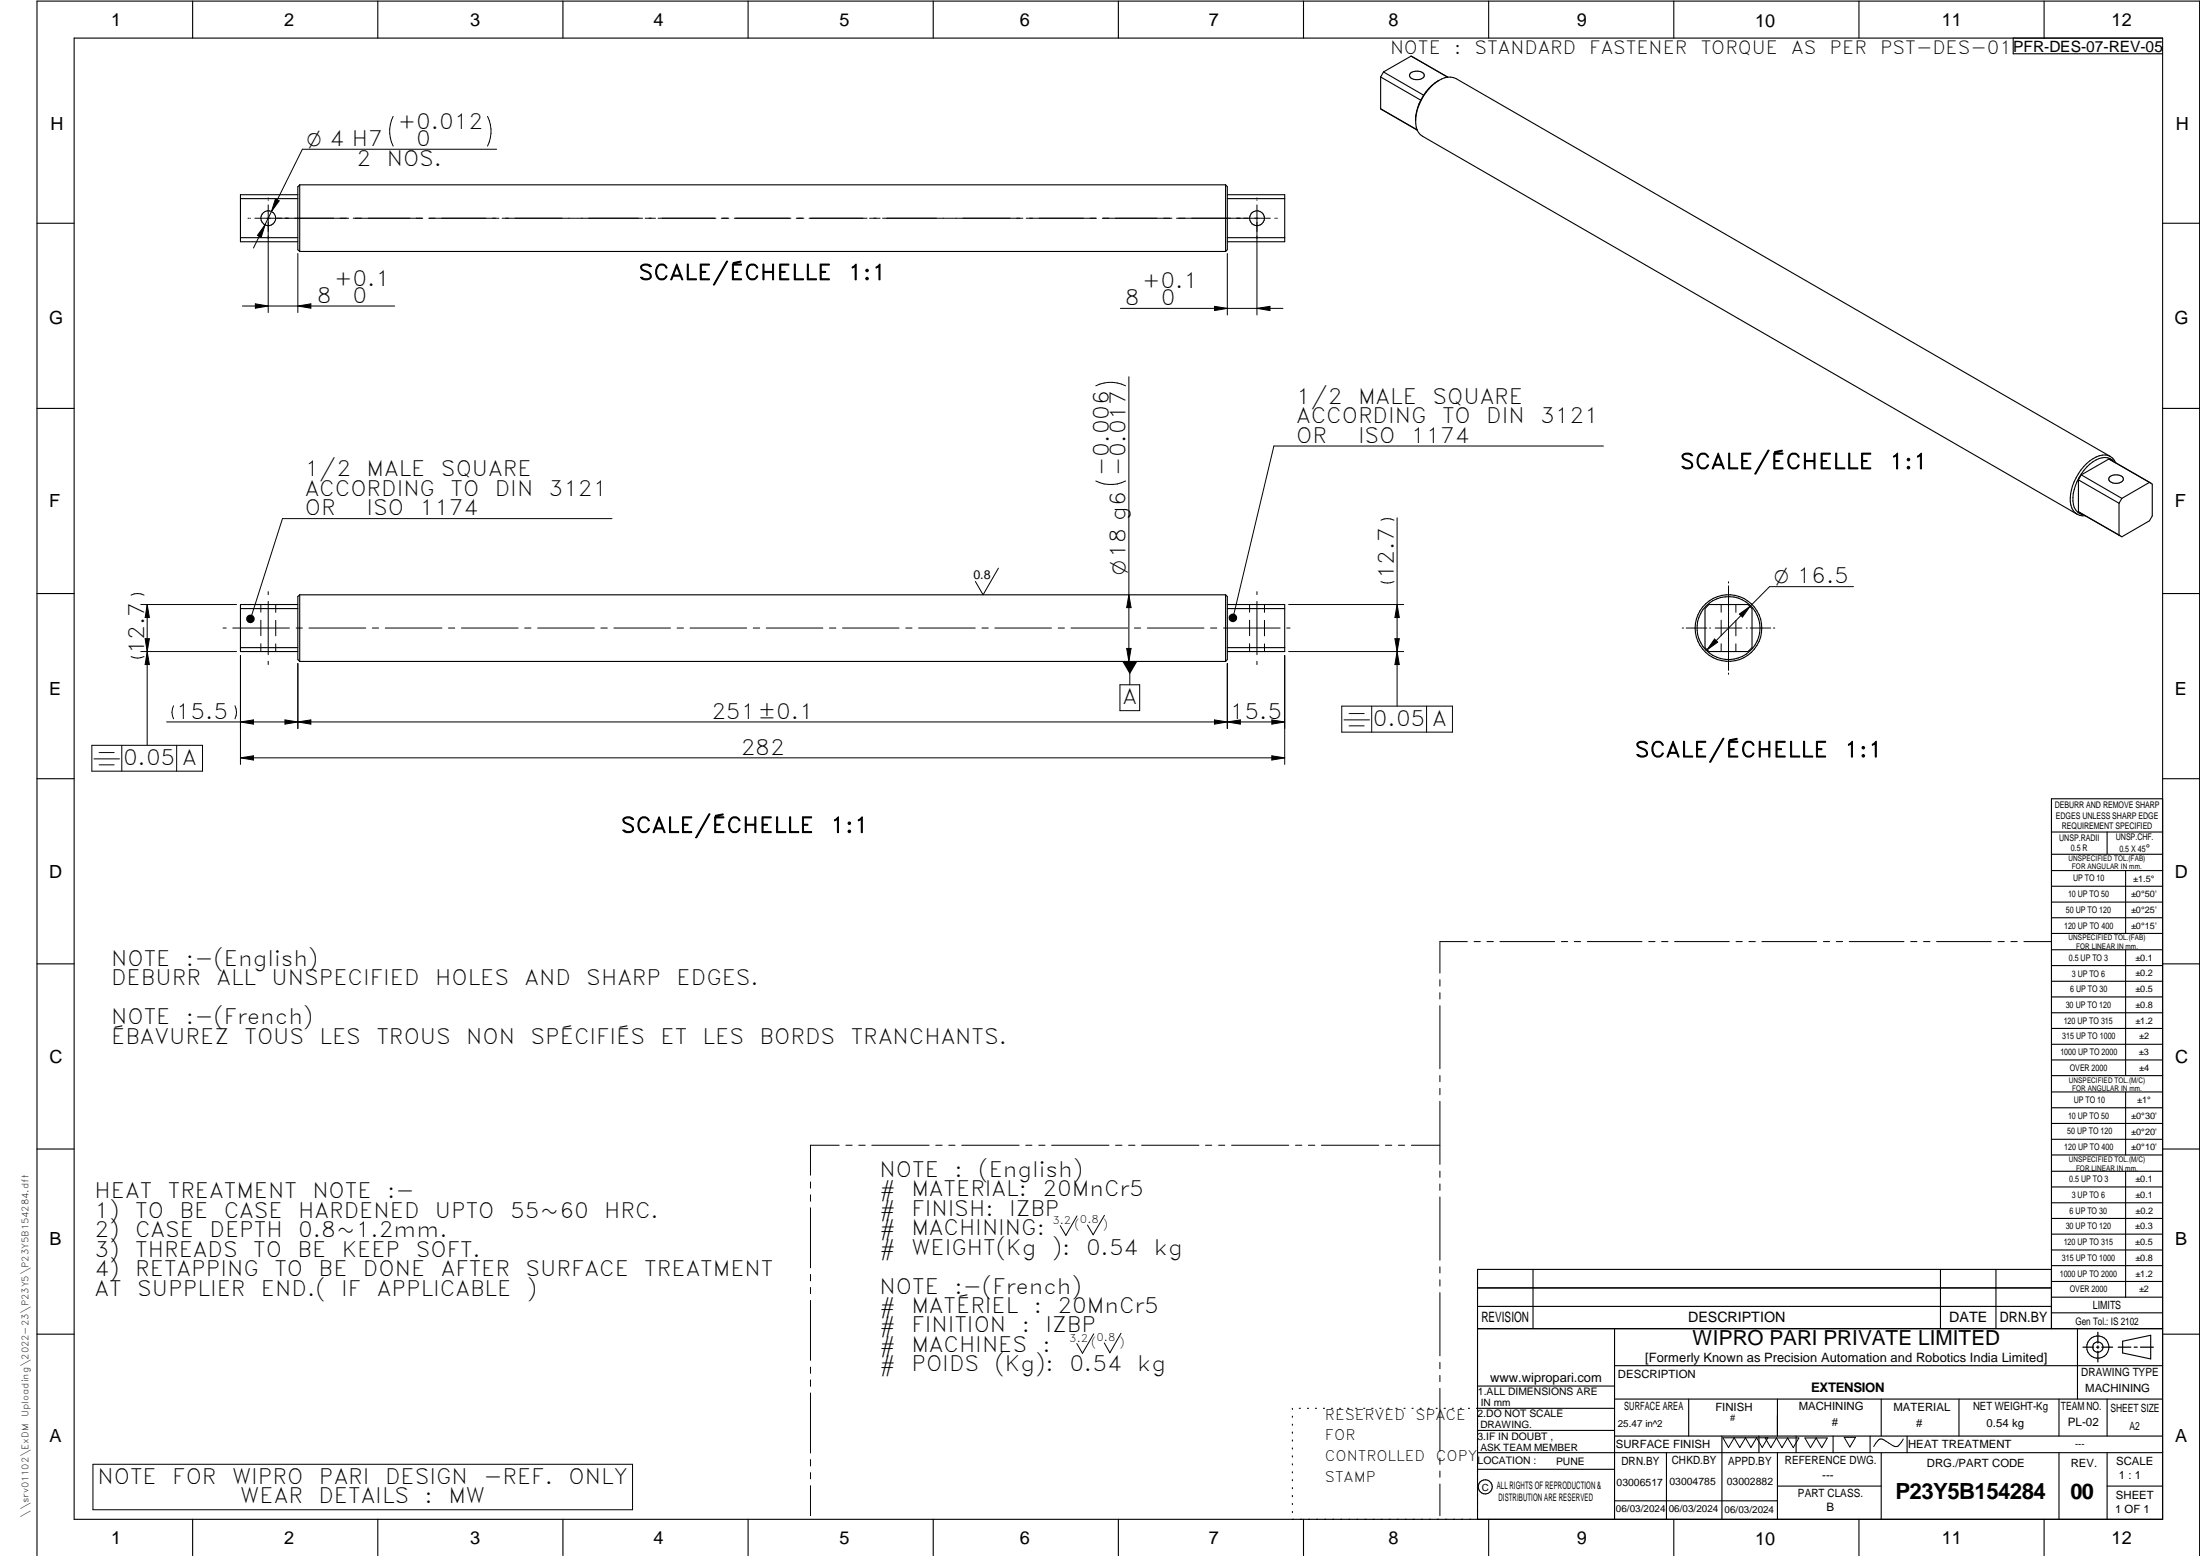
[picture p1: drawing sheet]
<svg xmlns="http://www.w3.org/2000/svg" width="594mm" height="420mm" viewBox="0 0 594 420" stroke-linecap="round" stroke-linejoin="round" font-family="sans-serif">
<g fill="none" stroke="#000" stroke-width=".3">
<path d="M20 10.3h564v400h-564zM52 .3v10M102 .3v10M152 .3v10M202 .3v10M252 .3v10M302 .3v10M352 .3v10M373.6 19.4l-.8 1.4M373.6 19.4l10.8 6.3M380.9 19.7a2.82 2.82 0 0 1 3.6 .3 1.35 1.35 0 0 1-1.6 1.5h-.6a1.3 1.3 0 0 1-1.6-1.5zM381 15.2l9.9 5.6"/>
<path d="M381 15.2l-7.4 4.2M402 .3v10M452 .3v10M502 .3v10M543.6 10.3v4.2h40.4M552 .3v10M372.8 29.4l9.9 5.7M372.8 20.8l10.9 6.3M372.8 20.8v8.6M382.7 35.1l.8 1.3 .6 .4 176.8 102.1M388.6 21.7a13.1 13.1 0 0 0-6.3 11M390.9 20.8a11.9 11.9 0 0 0-8 8.4 9.1 9.1 0 0 0-.2 5.9"/>
<path d="M390.9 20.8h.8l1.4 .4 176.8 102.1M64.9 53.6v11.7h15.5M64.9 53.6h15.5M80.4 52.6h-15.5v1M80.9 49.9v18M80.9 49.9l-.5 .5v17l.5 .5M80.9 49.9h250.1M331 49.9v18M331 49.9l.4 .5v17l-.4 .5M331.4 53.6h15.5M331.4 52.6h15.5v11.6M10 60.3h10"/>
<path d="M64.9 64.2h15.5M80.9 67.9h250.1M331.4 64.2h15.5M346.9 64.2v1.1h-15.5M584 60.3h10M10 110.3h10M584 110.3h10M560.9 138.9l.6 .2 1.6 .2M561.2 129.6v8.6M561.2 138.2l11.4 6.5M561.2 129.6l11 6.3M561.2 138.2l11 6.3"/>
<path d="M562 128.2l-.8 1.4M562 128.2l11 6.4M569.5 124l-7.5 4.2M569.5 124l10.9 6.3M569.5 124l11.3 6.5M569.7 128.7a2.76 2.76 0 0 1 3.6 .3 1.32 1.32 0 0 1-1.6 1.5 1.95 1.95 0 0 1-2.3-1.1zM569.9 123.3a5 5 0 0 0-5.6 1.2 13.4 13.4 0 0 0-5.1 11.9 3.6 3.6 0 0 0 1.7 2.5M569.9 123.3l.6 .4 .8 1.3M570.9 124.7a4 4 0 0 0-5.8 0 12.7 12.7 0 0 0-5.2 11.5 3.3 3.3 0 0 0 2.7 2.8M572.2 135.9v8.6M573 134.6l-.8 1.3M580.4 130.3l-7.4 4.3"/>
<path d="M580.4 130.3l.8 .4v8.6l-.8 1.3-7.4 4.3-.8-.4M10 160.3h10M64.9 174.9h15.5M64.9 164.3h15.5M80.4 163.2h-15.5v12.7h15.5M80.9 160.6l-.5 .5v17l.5 .5M80.9 160.6v18M80.9 178.6h250.1M80.9 160.6h250.1M331 160.6l.4 .5v17l-.4 .5M331 160.6v18M331.4 164.3h15.5"/>
<path d="M331.4 163.2h15.5v11.7M331.4 174.9h15.5M346.9 174.9v1h-15.5M461.5 163.2h10.5l1.1 1.1v10.6l-1.1 1h-10.5l-1.1-1v-10.6zM584 160.3h10M10 210.3h10M584 215.7h-30v143.1M584 210.3h10M554 224.7h30M554 230.7h30M554 235.1h30M554 239.3h30"/>
<path d="M569 224.7v6M574 235.1v17M554 243.6h30M554 247.8h30M554 252.1h30M554 256.5h30M574 256.5v33.9M10 260.3h10M554 260.7h30M554 265h30M554 269.2h30M554 273.5h30"/>
<path d="M554 277.7h30M584 260.3h10M554 282h30M554 286.2h30M554 290.4h30M554 294.9h30M554 299.1h30M574 294.9v17M10 310.3h10M554 303.4h30M554 307.6h30M554 311.9h30"/>
<path d="M554 316.3h30M574 316.3v34M584 310.3h10M554 320.5h30M554 324.8h30M554 329h30M554 333.2h30M554 337.5h30M399 358.8h185M399 352.8h155M399 347.8h155M414 342.8v16"/>
<path d="M436 358.8v51.5M524 342.8v16M539 342.8v16M554 341.8h30M554 346h30M554 350.3h30M554 354.5h30M554 342.8h-155v67.5M561 358.8v19M10 360.3h10M399 374.3h37M436 368.8h148"/>
<path d="M436 377.8h148M456 377.8v10M480 377.8v10M508 377.8v10M529 377.8v10M556 377.8v10M569 377.8v10M573.2 362.2l7.6-1.6v6.3l-7.6-1.6zM584 360.3h10M349 380.3v.3M349 382.4v.3M349 384.6v.3"/>
<path d="M349 386.7v.3M349 388.8v.3M349 391v.3M349 393.1v.3M349 395.3v.3M349 397.4v.3M349 399.5v.3M350.9 380.3h.2M353.1 380.3h.2M355.2 380.3h.3M357.4 380.3h.3M359.6 380.3h.3"/>
<path d="M361.7 380.3h.3M363.9 380.3h.3M366.1 380.3h.3M368.3 380.3h.2M370.4 380.3h.3M372.6 380.3h.3M374.8 380.3h.3M376.9 380.3h.4M379.1 380.3h.3M381.3 380.3h.3M383.4 380.3h.4M385.6 380.3h.3"/>
<path d="M387.8 380.3h.3M390 380.3h.3M392.2 380.3h.3M394.3 380.3h.3M396.5 380.3h.3M398.7 380.3h37.3M399 386.2h37M399 396.7h37M436 387.8h148M450 392.3v18M465 387.8v22.5M475 387.8v4.5"/>
<path d="M480 392.3v18M485 387.8v4.5M495 387.8v4.5M505 387.8v4.5M508 392.3v18M515 387.8v4.5M556 392.3v18M569 392.3v18M584 392.3h-185M52 410.3v9.7M102 410.3v9.7M152 410.3v9.7"/>
<path d="M202 410.3v9.7M252 410.3v9.7M302 410.3v9.7M349 401.7v.3M349 403.8v.4M349 406v.3M349 408.1v.3M352 410.3v9.7M402 410.3v9.7M436 405.3h44M452 410.3v9.7M480 401.3h28"/>
<path d="M502 410.3v9.7M552 410.3v9.7M569 401.3h15M10 420v-419.7h584v419.7"/>
<circle cx="72.5" cy="58.9" r="2"/>
<circle cx="339.4" cy="58.9" r="2.01"/>
<circle cx="466.8" cy="169.6" r="8.5"/>
<circle cx="466.8" cy="169.6" r="9"/>
<circle cx="566.5" cy="363.8" r="2.99"/>
<circle cx="566.5" cy="363.7" r="1.41"/>
<circle cx="401.1" cy="401.5" r="1.9"/>
</g>
<path d="M566.5 359.7v3M562.5 363.8h2.9M566.1 363.8h.7M566.5 363.4v.7M566.5 364.9v2.8M567.6 363.8h2.9M572 363.8h3.4M576.3 363.8h.8M578 363.8h3.5" fill="none" stroke="#000" stroke-width=".34"/>
<g fill="none" stroke="#000" stroke-width=".27">
<path d="M106.2 31.4a9 9 0 0 0 0 8.1M131.6 31.4a9 9 0 0 1 0 8.1M67 58.9h.2M67.5 58.9h.1M72.4 55.3v29.1M72.4 53.4v.2M72.4 53.9v.2M73.3 57.1l-4.9 9.9M74.4 53.7l1 .5-2.1 2.9zM94.1 58.9h-25.3M95.4 58.9h18.8M115.8 58.9h18.9"/>
<path d="M134.1 40.3h-52.4l-8.4 16.8M135.6 58.9h19.7M155.4 58.9h18.1M174.2 58.9h2.8M177.7 58.9h15.6M194.8 58.9h2M198.3 58.9h15.3M215 58.9h2.1M218.5 58.9h15.6M234.8 58.9h2.9M238.3 58.9h18.1M256.5 58.9h19.7"/>
<path d="M277.1 58.9h19M297.7 58.9h18.8M317.7 58.9h25.3M339.4 53.4v.2M339.4 53.9v.2M339.4 55.3v29.7M344.2 58.9h.2M344.7 58.9h.2M71.6 60.7l-1.1 3.4-1-.5zM80.4 68.5v15.9M331.4 68.5v16.5M65.4 82.6h41.2"/>
<path d="M69 82l3.4 .6-3.4 .6zM80.4 82.6l3.5-.6v1.2zM302.5 83.3h43.9M327.9 82.7l3.5 .6-3.5 .6zM339.4 83.3l3.5-.6v1.2zM303.9 104.2a9 9 0 0 0-8 0M304.8 101.7v76.9M303.9 129.9a9 9 0 0 1-8 0M377.3 139.8v50.9M433 120.4h-89l-11.1 46.4M72.4 159.8v.8M165.3 140h-89l-8.7 27.1"/>
<path d="M269.6 153.4l-4.1 7.2-2.1-3.6M339.4 159.8v.8M372.9 140.5a3.9 3.9 0 0 1 3.5 0M372.9 157.1a4.2 4.2 0 0 0 3.5 0M466.8 157.1v.3M466.8 158.2v22.8M500.5 158.4h-22.6l-5.3 5.3M35.4 160.7a3.9 3.9 0 0 1 3.5 0M35.4 177.3a3.9 3.9 0 0 0 3.5 0M38 163.2h25.9M38 175.9h25.9M39.2 172.5h1.1l-.6 3.4z"/>
<path d="M39.7 163.2l.6 3.6h-1.1zM39.7 163.2v38.1M39.7 175.9l.6 3.6h-1.1zM60.2 169.6h.9M62.9 169.6h15.2M64.9 177v29.4M70.4 163.2v2.1M70.4 167.5v4.2M70.4 173.8v2.1M72.4 162.4v14.4M72.4 178.6v.9M74.5 163.2v2.2"/>
<path d="M74.5 167.5v4.2M74.5 173.9v2M80 169.6h1.7M80.4 179.2v17.5M83.4 169.6h15.4M100.5 169.6h1.7M104 169.6h15.3M121.1 169.6h1.7M124.6 169.6h15.3M141.7 169.6h1.7M145.2 169.6h15.3M162.3 169.6h1.7"/>
<path d="M165.8 169.6h15.3M182.8 169.6h1.8M186.3 169.6h15.3M203.4 169.6h1.7M206.9 169.6h15.3M224 169.6h1.7M227.5 169.6h15.3M244.6 169.6h1.7M248.1 169.6h15.2M265.2 169.6h1.7M268.6 169.6h15.3M285.7 169.6h1.7"/>
<path d="M289.2 169.6h15.3M304.2 175.1h1.2l-.6 3.5zM304.8 160.6l.6 3.5h-1.2zM305.1 178.6v6.3M306.3 169.6h1.7M309.8 169.6h15.3M326.9 169.6h1.7M330.4 169.6h15.3M331.4 179.2v17.5M337.4 163.2v2.1M337.4 167.5v4.2M337.4 173.8v2.1"/>
<path d="M339.4 162.4v14.4M339.4 178.6v.9M341.5 163.2v2.2M341.5 167.5v4.2M341.5 173.9v2M346.9 177v29.4M347.5 169.6h.9M348 163.2h31M348 175.9h31M376.7 172.5h1.2l-.6 3.4zM377.3 175.9l.6 3.6h-1.2zM377.3 163.2l.6 3.6h-1.2z"/>
<path d="M454.3 169.6h.3M455.3 169.6h5.6M461.6 169.6h.3M463 172.6l.8 .8-2.8 2.1zM463.2 169.6h7.2M464.8 163.2v2.1M464.8 167.5v4.2M464.8 173.8v2.1M468.8 163.2v2.2M468.8 167.5v4.2M468.8 173.9v2M469.7 165.8l2.9-2.1-2.1 2.9z"/>
<path d="M471.5 169.6h.3M472.6 163.7l-11.6 11.8M472.6 169.6h5.5M478.9 169.6h.3M45 194.9h301.9M46.9 190.6a3.9 3.9 0 0 0 0 3.5M63.5 190.6a3.9 3.9 0 0 1 0 3.5M64.9 194.9l3.5-.5v1.1zM77 194.4l3.4 .5-3.4 .6zM80.4 194.9l3.5-.5v1.1zM302.4 184.9h5.4v7h-5.4zM327.9 194.4l3.5 .5-3.5 .6z"/>
<path d="M331.4 194.9l3.5-.5v1.1zM343.4 194.4l3.5 .5-3.5 .6zM362.3 190.7h29.9v7h-29.9zM370.4 190.7v7M385.2 190.7v7M466.8 181.7v.4M24.8 201.3h29.9v6.9h-29.9zM32.9 201.3v6.9M47.7 201.3v6.9M64.9 204.6l3.5-.5v1.1zM64.9 204.6h282M343.4 204.1l3.5 .5-3.5 .6z"/>
<path d="M396.2 254.3h-7.4v8.5M398.1 254.3h1.6M401.5 254.3h1.8M405 254.3h14.8M421.6 254.3h1.7M425.1 254.3h1.7M428.6 254.3h14.8M445.2 254.3h1.7M448.7 254.3h1.7M452.2 254.3h14.8M468.8 254.3h1.7M472.3 254.3h1.7"/>
<path d="M475.8 254.3h14.8M492.4 254.3h1.7M495.8 254.3h1.8M499.4 254.3h14.7M516 254.3h1.6M519.4 254.3h1.8M522.9 254.3h14.8M539.5 254.3h1.7M543 254.3h1.7M546.5 254.3h7.4M388.8 264.5v1.8M388.8 268.1v1.6"/>
<path d="M388.8 271.6v17M388.8 290.4v1.7M388.8 293.9v1.7M388.8 297.4v17M218.9 319.2v1.6M226.6 309.2h-7.7v8.1M228.4 309.2h1.7M231.9 309.2h1.7M235.4 309.2h15.5M252.7 309.2h1.7M256.2 309.2h1.7M259.7 309.2h15.5"/>
<path d="M277 309.2h1.7M280.5 309.2h1.7M284 309.2h15.5M301.2 309.2h1.8M304.8 309.2h1.7M308.3 309.2h15.5M325.5 309.2h1.7M329.1 309.2h1.6M332.6 309.2h15.4M349.8 309.2h1.7M353.3 309.2h1.7M356.8 309.2h15.5"/>
<path d="M374.1 309.2h1.7M377.6 309.2h1.7M381.1 309.2h7.7M388.8 316.2v1.7M388.8 319.7v1.7M218.9 322.6v1.8M218.9 326.1v16.2M290.8 328.3l-3 5.3-1.5-2.6M298.2 328.2l-3 5.2-1.5-2.6M388.8 323.2v17.1M218.9 344.1v1.8M218.9 347.6v1.7"/>
<path d="M218.9 351.2v16.1M388.8 342.1v1.6M388.8 345.6v1.7M388.8 349v17.1M218.9 369.1v1.7M218.9 372.6v1.8M218.9 376.1v16.2M295.4 360.2l-3.1 5.2-1.5-2.6M302.7 360l-3 5.3-1.5-2.7M388.8 367.9v1.7M388.8 371.4v1.7M388.8 374.9v17"/>
<path d="M25.1 395.4h145.7v12.3h-145.7zM218.9 394.1v1.8M218.9 397.6v1.7M388.8 393.7v1.7M388.8 397.2v1.7M465.2 388.2h12.2l-1.5 2.7-1.6-2.7-1.5 2.7-1.5-2.7-1.5 2.7-1.5-2.7-1.5 2.7zM476.7 388.3h9.1l-1.6 2.6-1.5-2.6-1.5 2.6-1.5-2.6-1.5 2.6zM487.4 388.3h6l-1.5 2.6-1.5-2.6-1.5 2.6zM498 388.1h3.1l-1.6 2.6zM514 388.6l-1.1 1.5a1.2 1.2 0 0 1-1.8 .3l-1.8-1.2a1.55 1.55 0 0 0-1.6-.6 1.55 1.55 0 0 0-1.2 1.1l-.5 .9M218.9 401.2v8.1M388.8 400.7v8.6"/>
</g>
<g fill="#000">
<path d="M74.4 53.7l1 .5-2.1 2.9zM71.6 60.7l-1.1 3.4-1-.5zM69 82l3.4 .6-3.4 .6zM80.4 82.6l3.5-.6v1.2zM327.9 82.7l3.5 .6-3.5 .6zM339.4 83.3l3.5-.6v1.2zM39.7 163.2l.6 3.6h-1.1zM39.2 172.5h1.1l-.6 3.4zM39.7 175.9l.6 3.6h-1.1zM304.8 160.6l.6 3.5h-1.2zM304.2 175.1h1.2l-.6 3.5zM303.1 178.6h4l-2 3.5z"/>
<path d="M377.3 163.2l.6 3.6h-1.2zM376.7 172.5h1.2l-.6 3.4zM377.3 175.9l.6 3.6h-1.2zM463 172.6l.8 .8-2.8 2.1zM469.7 165.8l2.9-2.1-2.1 2.9zM64.9 194.9l3.5-.5v1.1zM77 194.4l3.4 .5-3.4 .6zM80.4 194.9l3.5-.5v1.1zM327.9 194.4l3.5 .5-3.5 .6zM331.4 194.9l3.5-.5v1.1zM343.4 194.4l3.5 .5-3.5 .6zM64.9 204.6l3.5-.5v1.1z"/>
<path d="M343.4 204.1l3.5 .5-3.5 .6z"/>
<circle cx="67.6" cy="167.1" r="1.17"/>
<circle cx="332.9" cy="166.8" r="1.16"/>
</g>
<text font-size="6" x="511.8" y="404.8">P23Y5B154284</text>
<text font-size="5.9" x="559.1" y="404.7">00</text>
<g font-size="5.7">
<text x="107.4" y="34.9">+0.012</text>
<text x="112.3" y="39.5">0</text>
<text x="96.3" y="44.7">2</text>
<text x="104.4" y="44.7">NOS.</text>
<text x="90.2" y="77.2">+0.1</text>
<text x="172.4" y="75.6">SCALE/ÉCHELLE</text>
<text x="229" y="75.6">1:1</text>
<text x="308.4" y="77.9">+0.1</text>
<text x="85.6" y="81.8">8</text>
<text x="95.2" y="81.8">0</text>
<text x="303.8" y="82.4">8</text>
<text x="313.4" y="82.4">0</text>
<text x="350" y="109.1">1/2</text>
<text x="366.7" y="109.1">MALE</text>
<text x="386.8" y="109.1">SQUARE</text>
<text x="350" y="114.3">ACCORDING</text>
<text x="350" y="119.5">OR</text>
<text x="366.7" y="119.5">ISO</text>
<text x="381" y="119.5">1174</text>
<text x="389.4" y="114.3">TO</text>
<text x="401.3" y="114.3">DIN</text>
<text x="415.9" y="114.3">3121</text>
<text x="82.3" y="128.7">1/2</text>
<text x="99" y="128.7">MALE</text>
<text x="119.1" y="128.7">SQUARE</text>
<text x="299.4" y="128.7" transform="rotate(-90 299.4 128.7)">-0.006</text>
<text x="303.9" y="128.7" transform="rotate(-90 303.9 128.7)">-0.017</text>
<text x="453.6" y="126.6">SCALE/ÉCHELLE</text>
<text x="510.2" y="126.6">1:1</text>
<text x="82.3" y="133.9">ACCORDING</text>
<text x="121.7" y="133.9">TO</text>
<text x="133.6" y="133.9">DIN</text>
<text x="148.1" y="133.9">3121</text>
<text x="82.3" y="139.1">OR</text>
<text x="99" y="139.1">ISO</text>
<text x="113.3" y="139.1">1174</text>
<text x="376.4" y="156.4" transform="rotate(-90 376.4 156.4)">12.7</text>
<text x="38.9" y="176.7" transform="rotate(-90 38.9 176.7)">12.7</text>
<text x="303.1" y="190.2">A</text>
<text x="47.5" y="194.1">15.5</text>
<text x="192.1" y="194.1">251±0.1</text>
<text x="332.1" y="194.1">15.5</text>
<text x="370.7" y="195.9">0.05 A</text>
<text x="200" y="203.8">282</text>
<text x="33.2" y="206.5">0.05 A</text>
<text x="441.4" y="204.4">SCALE/ÉCHELLE</text>
<text x="498" y="204.4">1:1</text>
<text x="167.6" y="224.8">SCALE/ÉCHELLE</text>
<text x="224.2" y="224.8">1:1</text>
<text x="30" y="260.8">NOTE</text>
<text x="50.2" y="260.8">:-(English)</text>
<text x="30" y="266.1">DEBURR</text>
<text x="58.5" y="266.1">ALL</text>
<text x="73.4" y="266.1">UNSPECIFIED</text>
<text x="117.5" y="266.1">HOLES</text>
<text x="141.7" y="266.1">AND</text>
<text x="158.3" y="266.1">SHARP</text>
<text x="182.7" y="266.1">EDGES.</text>
<text x="30" y="276.6">NOTE</text>
<text x="30" y="281.8">ÉBAVUREZ</text>
<text x="50.2" y="276.6">:-(French)</text>
<text x="66" y="281.8">TOUS</text>
<text x="86.3" y="281.8">LES</text>
<text x="101.6" y="281.8">TROUS</text>
<text x="125.9" y="281.8">NON</text>
<text x="143.3" y="281.8">SPÉCIFIÉS</text>
<text x="178.4" y="281.8">ET</text>
<text x="189.7" y="281.8">LES</text>
<text x="205.1" y="281.8">BORDS</text>
<text x="229.7" y="281.8">TRANCHANTS.</text>
<text x="237.5" y="317.8">NOTE</text>
<text x="257.7" y="317.8">:</text>
<text x="264.1" y="317.8">(English)</text>
<text x="25.6" y="323.6">HEAT</text>
<text x="45.3" y="323.6">TREATMENT</text>
<text x="84.4" y="323.6">NOTE</text>
<text x="104.6" y="323.6">:-</text>
<text x="237.5" y="323">#</text>
<text x="246.1" y="323">MATERIAL:</text>
<text x="281.5" y="323">20MnCr5</text>
<text x="25.6" y="328.8">1)</text>
<text x="36.5" y="328.8">TO</text>
<text x="48.5" y="328.8">BE</text>
<text x="60.4" y="328.8">CASE</text>
<text x="80.5" y="328.8">HARDENED</text>
<text x="117.4" y="328.8">UPTO</text>
<text x="137.8" y="328.8">55~60</text>
<text x="163.2" y="328.8">HRC.</text>
<text x="237.5" y="328.3">#</text>
<text x="246.1" y="328.3">FINISH:</text>
<text x="272.5" y="328.3">IZBP</text>
<text x="25.6" y="334.1">2)</text>
<text x="36.5" y="334.1">CASE</text>
<text x="56.6" y="334.1">DEPTH</text>
<text x="80.5" y="334.1">0.8~1.2mm.</text>
<text x="237.5" y="333.5">#</text>
<text x="246.1" y="333.5">MACHINING:</text>
<text x="25.6" y="339.3">3)</text>
<text x="36.5" y="339.3">THREADS</text>
<text x="68.4" y="339.3">TO</text>
<text x="80.3" y="339.3">BE</text>
<text x="92.3" y="339.3">KEEP</text>
<text x="112.3" y="339.3">SOFT.</text>
<text x="237.5" y="338.8">#</text>
<text x="246.1" y="338.8">WEIGHT(Kg</text>
<text x="284" y="338.8">):</text>
<text x="293.3" y="338.8">0.54</text>
<text x="311.6" y="338.8">kg</text>
<text x="25.6" y="344.6">4)</text>
<text x="36.5" y="344.6">RETAPPING</text>
<text x="74.1" y="344.6">TO</text>
<text x="86" y="344.6">BE</text>
<text x="98" y="344.6">DONE</text>
<text x="119" y="344.6">AFTER</text>
<text x="141.9" y="344.6">SURFACE</text>
<text x="174" y="344.6">TREATMENT</text>
<text x="25.6" y="349.8">AT</text>
<text x="37.1" y="349.8">SUPPLIER</text>
<text x="70.5" y="349.8">END.(</text>
<text x="92.1" y="349.8">IF</text>
<text x="101.7" y="349.8">APPLICABLE</text>
<text x="142.3" y="349.8">)</text>
<text x="237.5" y="349.3">NOTE</text>
<text x="257.7" y="349.3">:-(French)</text>
<text x="237.5" y="354.5">#</text>
<text x="237.5" y="359.8">#</text>
<text x="246.1" y="359.8">FINITION</text>
<text x="246.1" y="354.5">MATÉRIEL</text>
<text x="275.9" y="359.8">:</text>
<text x="279.2" y="354.5">:</text>
<text x="282.3" y="359.8">IZBP</text>
<text x="285.6" y="354.5">20MnCr5</text>
<text x="237.5" y="365">#</text>
<text x="246.1" y="365">MACHINES</text>
<text x="281.5" y="365">:</text>
<text x="237.5" y="370.3">#</text>
<text x="246.1" y="370.3">POIDS</text>
<text x="268.5" y="370.3">(Kg):</text>
<text x="288.8" y="370.3">0.54</text>
<text x="307.1" y="370.3">kg</text>
<text x="26.3" y="400.6">NOTE</text>
<text x="46.5" y="400.6">FOR</text>
<text x="62.7" y="400.6">WIPRO</text>
<text x="86.1" y="400.6">PARI</text>
<text x="104" y="400.6">DESIGN</text>
<text x="130.5" y="400.6">-REF.</text>
<text x="153.5" y="400.6">ONLY</text>
<text x="64.9" y="405.9">WEAR</text>
<text x="86" y="405.9">DETAILS</text>
<text x="114.7" y="405.9">:</text>
<text x="121.1" y="405.9">MW</text>
</g>
<text font-size="5.6" x="457" y="363.2">WIPRO PARI PRIVATE LIMITED</text>
<g font-size="5.4">
<text x="82.8" y="39.5">O 4 H7</text>
<text x="303.9" y="155.3" transform="rotate(-90 303.9 155.3)">O18 g6</text>
<text x="479.1" y="157.5">O 16.5</text>
<text x="362.7" y="195.9">d</text>
<text x="25.2" y="206.5">d</text>
</g>
<g font-size="4.9">
<text x="30" y="6.9">1</text>
<text x="76.7" y="6.9">2</text>
<text x="127" y="6.9">3</text>
<text x="176.5" y="6.9">4</text>
<text x="226.7" y="6.9">5</text>
<text x="275.4" y="6.9">6</text>
<text x="326.4" y="6.9">7</text>
<text x="375" y="6.9">8</text>
<text x="425.8" y="6.9">9</text>
<text x="473.9" y="7.3">10</text>
<text x="524.3" y="6.9">11</text>
<text x="570.2" y="6.9">12</text>
<text x="375.4" y="14.5">NOTE</text>
<text x="392.7" y="14.5">:</text>
<text x="398.2" y="14.5">STANDARD</text>
<text x="429.2" y="14.5">FASTENER</text>
<text x="459.2" y="14.5">TORQUE</text>
<text x="483.7" y="14.5">AS</text>
<text x="494.1" y="14.5">PER</text>
<text x="507.7" y="14.5">PST-DES-01</text>
<text x="13.6" y="35.1">H</text>
<text x="587.6" y="35.1">H</text>
<text x="13.2" y="87.5">G</text>
<text x="587.2" y="87.5">G</text>
<text x="13.2" y="137">F</text>
<text x="587.2" y="137">F</text>
<text x="13.2" y="187.6">E</text>
<text x="587.2" y="187.6">E</text>
<text x="13.2" y="237">D</text>
<text x="587.2" y="237">D</text>
<text x="13.4" y="287.1">C</text>
<text x="587.4" y="287.1">C</text>
<text x="13.4" y="336.2">B</text>
<text x="587.4" y="336.2">B</text>
<text x="13.4" y="389.3">A</text>
<text x="587.4" y="389.3">A</text>
<text x="30" y="416.9">1</text>
<text x="76.7" y="416.9">2</text>
<text x="127" y="416.9">3</text>
<text x="176.5" y="416.9">4</text>
<text x="226.7" y="416.9">5</text>
<text x="275.4" y="416.9">6</text>
<text x="326.4" y="416.9">7</text>
<text x="375" y="416.9">8</text>
<text x="425.8" y="416.9">9</text>
<text x="473.9" y="417.3">10</text>
<text x="524.3" y="416.9">11</text>
<text x="570.2" y="416.9">12</text>
</g>
<text font-size="4.2" x="543.6" y="14">PFR-DES-07-REV-05</text>
<g font-size="3.9">
<text x="400" y="357.1">REVISION</text>
<text x="455.9" y="357.1">DESCRIPTION</text>
<text x="526.4" y="357.1">DATE</text>
<text x="540" y="357.1">DRN.BY</text>
<text x="357.8" y="383.3">RESERVED</text>
<text x="382.3" y="383.3">SPACE</text>
<text x="357.8" y="388.9">FOR</text>
<text x="357.8" y="394.5">CONTROLLED</text>
<text x="387.8" y="394.5">COPY</text>
<text x="357.8" y="400">STAMP</text>
</g>
<text font-size="3.6" x="489.1" y="375.8">EXTENSION</text>
<g font-size="3.5">
<text x="444.3" y="367.7">[Formerly Known as Precision Automation and Robotics India Limited]</text>
<text x="402.4" y="373.3">www.wipropari.com</text>
</g>
<text font-size="3.4" x="262.8" y="156.4">0.8</text>
<g font-size="3.1">
<text x="565.1" y="353.5">LIMITS</text>
<text x="562" y="371.7">DRAWING TYPE</text>
<text x="436.9" y="372.1">DESCRIPTION</text>
<text x="563.1" y="375.9">MACHINING</text>
<text x="438.6" y="380.8">SURFACE AREA</text>
<text x="463.2" y="380.9">FINISH</text>
<text x="485.7" y="380.8">MACHINING</text>
<text x="511.3" y="380.9">MATERIAL</text>
<text x="532.8" y="380.7">NET WEIGHT-Kg</text>
<text x="556.5" y="380.7">TEAM NO.</text>
<text x="569.9" y="381.2">SHEET SIZE</text>
<text x="494.6" y="385.1">#</text>
<text x="517.4" y="385.3">#</text>
<text x="536.4" y="385.3">0.54 kg</text>
<text x="558.4" y="385.1">PL-02</text>
<text x="575" y="386.1">A2</text>
<text x="436.3" y="391">SURFACE FINISH</text>
<text x="437.8" y="395.5">DRN.BY</text>
<text x="451.4" y="395.4">CHKD.BY</text>
<text x="466.6" y="395.5">APPD.BY</text>
<text x="482" y="395.4">REFERENCE DWG.</text>
<text x="515.3" y="391.1">HEAT TREATMENT</text>
<text x="571.4" y="395.6">SCALE</text>
<text x="492.1" y="399.4">---</text>
<text x="520.4" y="396.2">DRG./PART CODE</text>
<text x="559.2" y="396.1">REV.</text>
<text x="572.2" y="399.5">1 : 1</text>
<text x="485.5" y="404.3">PART CLASS.</text>
<text x="493.2" y="407.9">B</text>
<text x="571.4" y="404.7">SHEET</text>
<text x="571.2" y="408.4">1 OF 1</text>
</g>
<text font-size="3" x="579.5" y="230.1">°</text>
<g font-size="2.8">
<text x="284.2" y="330.5">3.2</text>
<text x="290.1" y="331.5">(</text>
<text x="291.6" y="330.4">0.8</text>
<text x="297.8" y="331.5">)</text>
<text x="560.4" y="357.7">Gen Tol.: IS 2102</text>
<text x="288.7" y="362.4">3.2</text>
<text x="294.6" y="363.3">(</text>
<text x="296.1" y="362.2">0.8</text>
<text x="302.3" y="363.3">)</text>
<text x="399.1" y="376.6">1.ALL DIMENSIONS ARE</text>
<text x="399" y="382.7">2.DO NOT SCALE</text>
<text x="399" y="388.7">3.IF IN DOUBT ,</text>
<text x="399" y="395.4">LOCATION :</text>
<text x="420.2" y="395.6">PUNE</text>
<text x="404.2" y="402">ALL RIGHTS OF REPRODUCTION &amp;</text>
<text x="436.5" y="401.2">03006517</text>
<text x="450.8" y="400.9">03004785</text>
<text x="466.3" y="401">03002882</text>
<text x="404.7" y="405.4">DISTRIBUTION ARE RESERVED</text>
</g>
<g font-size="2.7">
<text x="399.9" y="379.7">IN mm</text>
<text x="399.7" y="385.7">DRAWING.</text>
<text x="436.9" y="385.4">25.47 in^2</text>
<text x="399.7" y="391.8">ASK TEAM MEMBER</text>
<text x="400.1" y="402.5">C</text>
<text x="436.4" y="408.3">06/03/2024</text>
<text x="450.6" y="408.4">06/03/2024</text>
<text x="465.7" y="408.5">06/03/2024</text>
</g>
<g font-size="2.5">
<text x="554.9" y="218.3">DEBURR AND REMOVE SHARP</text>
<text x="555.2" y="221">EDGES UNLESS SHARP EDGE</text>
<text x="556.1" y="227.1">UNSP.RADII</text>
<text x="556.8" y="223.8">REQUIREMENT SPECIFIED</text>
<text x="571.4" y="226.9">UNSP.CHF.</text>
<text x="559.2" y="229.9">0.5 R</text>
<text x="572.3" y="230.1">0.5 X 45</text>
<text x="559.8" y="238">UP TO 10</text>
<text x="576.1" y="238.1">±1.5°</text>
<text x="558.5" y="242.2">10 UP TO 50</text>
<text x="575.5" y="242.3">±0°50'</text>
<text x="557.4" y="250.7">120 UP TO 400</text>
<text x="557.9" y="246.5">50 UP TO 120</text>
<text x="575.5" y="250.7">±0°15'</text>
<text x="575.5" y="246.5">±0°25'</text>
<text x="558.7" y="259.4">0.5 UP TO 3</text>
<text x="559.5" y="263.7">3 UP TO 6</text>
<text x="576.6" y="263.6">±0.2</text>
<text x="576.6" y="259.4">±0.1</text>
<text x="559" y="267.9">6 UP TO 30</text>
<text x="576.6" y="267.9">±0.5</text>
<text x="557.8" y="272.2">30 UP TO 120</text>
<text x="576.6" y="272.2">±0.8</text>
<text x="556.9" y="280.7">315 UP TO 1000</text>
<text x="557.3" y="276.4">120 UP TO 315</text>
<text x="576.6" y="276.4">±1.2</text>
<text x="577.7" y="280.7">±2</text>
<text x="556.4" y="284.9">1000 UP TO 2000</text>
<text x="577.6" y="284.9">±3</text>
<text x="558.9" y="289.2">OVER 2000</text>
<text x="577.7" y="289.3">±4</text>
<text x="560" y="297.9">UP TO 10</text>
<text x="577.1" y="297.9">±1°</text>
<text x="558.5" y="302.1">10 UP TO 50</text>
<text x="575.5" y="302.1">±0°30'</text>
<text x="557.4" y="310.6">120 UP TO 400</text>
<text x="558.2" y="306.3">50 UP TO 120</text>
<text x="575.5" y="310.6">±0°10'</text>
<text x="575.5" y="306.4">±0°20'</text>
<text x="558.8" y="319.2">0.5 UP TO 3</text>
<text x="559.4" y="323.4">3 UP TO 6</text>
<text x="576.6" y="319.2">±0.1</text>
<text x="576.6" y="323.5">±0.1</text>
<text x="558.9" y="327.7">6 UP TO 30</text>
<text x="576.7" y="327.7">±0.2</text>
<text x="557.8" y="332">30 UP TO 120</text>
<text x="576.6" y="332">±0.3</text>
<text x="556.8" y="340.5">315 UP TO 1000</text>
<text x="557.3" y="336.3">120 UP TO 315</text>
<text x="576.6" y="336.3">±0.5</text>
<text x="576.6" y="340.5">±0.8</text>
<text x="556.2" y="344.7">1000 UP TO 2000</text>
<text x="576.6" y="344.7">±1.2</text>
<text x="558.9" y="349">OVER 2000</text>
<text x="577.6" y="349">±2</text>
<text x="467.2" y="383.8">#</text>
<text x="560.4" y="390.7">---</text>
</g>
<g font-size="2.4">
<text x="7.7" y="382.7" transform="rotate(-90 7.7 382.7)">Uploading\2022-23\P23Y5\P23Y5B154284.dft</text>
<text x="7.7" y="409.8" transform="rotate(-90 7.7 409.8)">\\srv01102\ExDM</text>
</g>
<g font-size="2.1">
<text x="558.5" y="232.4">UNSPECIFIED TOL.(FAB)</text>
<text x="559.5" y="234.7">FOR ANGULAR IN mm.</text>
<text x="558.6" y="253.9">UNSPECIFIED TOL.(FAB)</text>
<text x="560.7" y="256.3">FOR LINEAR IN mm.</text>
<text x="558.7" y="292.3">UNSPECIFIED TOL.(M/C)</text>
<text x="559.6" y="294.7">FOR ANGULAR IN mm.</text>
<text x="558.7" y="313.7">UNSPECIFIED TOL.(M/C)</text>
<text x="560.6" y="316.1">FOR LINEAR IN mm.</text>
</g>
</svg>
